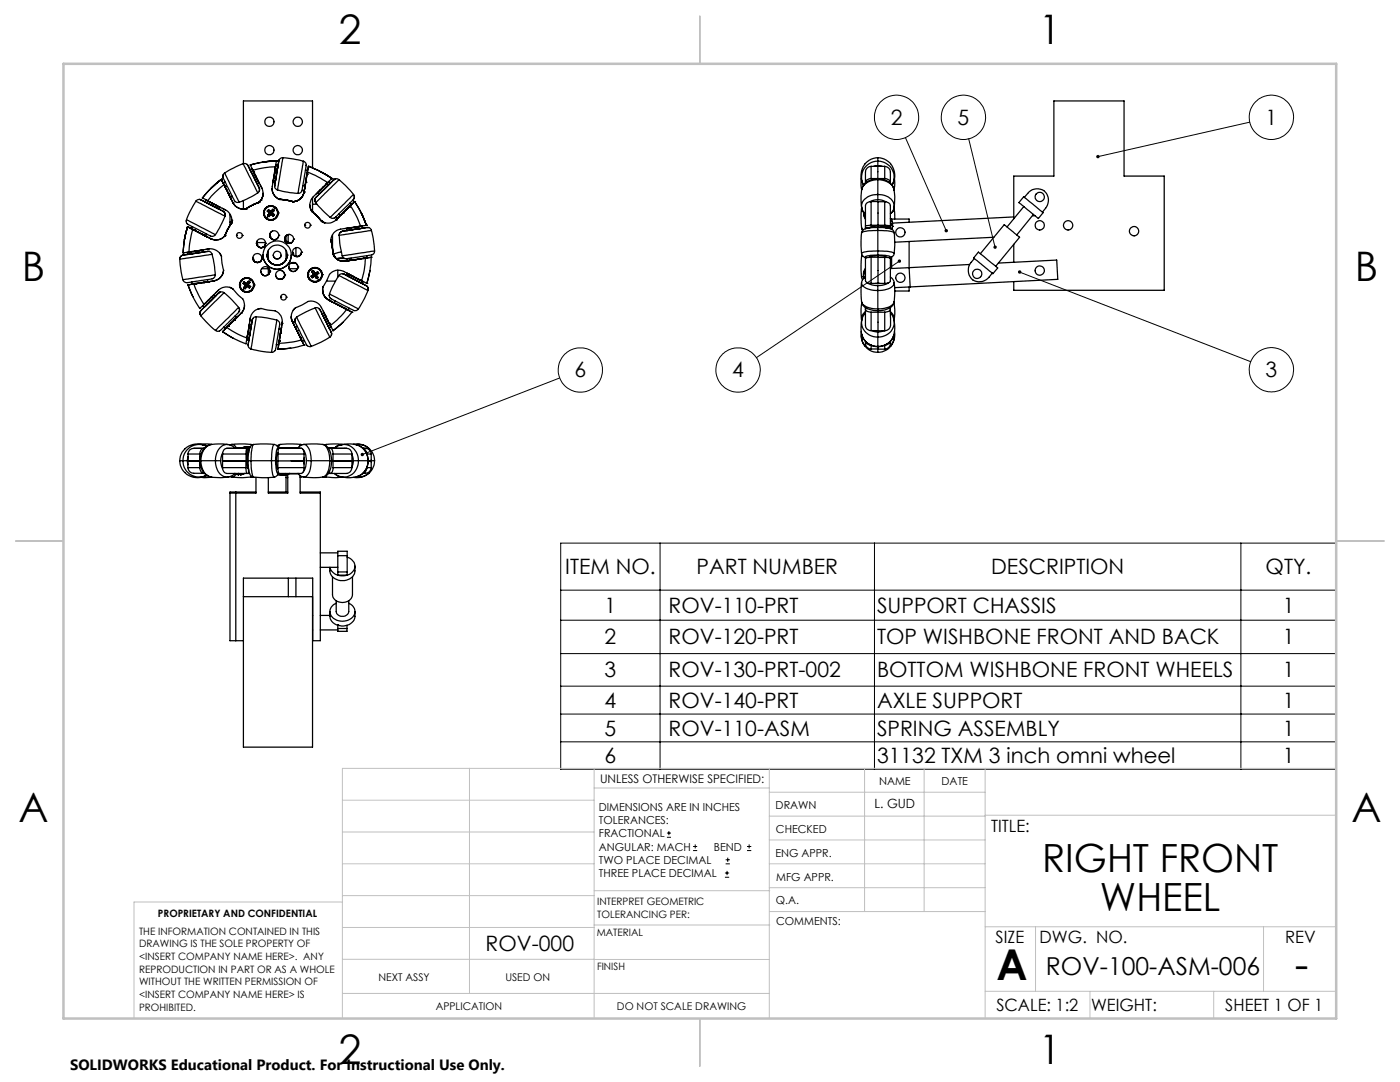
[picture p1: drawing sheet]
<svg xmlns="http://www.w3.org/2000/svg" width="279mm" height="216mm" viewBox="0 0 279 216" stroke-linecap="round" stroke-linejoin="round" font-family="sans-serif">
<g fill="none" stroke="#000" stroke-width=".25">
<path d="M39.8 39.8l.3 .1M39.8 39.8l-.4 .1-.3 .2M39.8 39.8l4.6 2.3a.8 .8 0 0 1 .5 .8M40.4 39.5l1.1 .5M40.4 39.5h.1M41.1 39.9l-.2 .4 2 1 .8 .4 .2-.3M41.1 39.9l2.8 1.5M41.1 39.9l.7 .4M44.2 35.8l-2 1.7M44.2 35.8l-2.1 1.8M44.2 35.8h.1M44.2 35.8l.5 1.1-1.7 1.4-1.5 1.7"/>
<path d="M44.2 35.8a20.1 20.1 0 0 0-3.8 3.7M44.2 35.8l2.3 4.7M44.5 34.9v.6M44.7 36.8l.2 .4M44.8 34.5l2.9 5.9M44.8 34.5a.88 .88 0 0 0 0 1.4l1.9 4.1M44.9 37.2h.1M44.9 36.3l-.3 .2 .2 .4 1.2 2.4 .4-.1M45.2 37.9h.1M45.3 38h.1M45.6 38.7h.1M45.6 38.7l.5 1.1"/>
<path d="M48.5 32.7l-2.3 1-1.4 .8M48.5 32.7l2.9 5.8M48.5 32.7l.5-.1 .3 .2M48.6 32.6v-12.5h13.8v13.4M49.3 32.8l.2 .2M49.3 32.8l2.4 4.7M50 32.9l.5 1.1M50 32.9h.1M50.3 33.7l-.3 .3 1.3 2.7 .4-.2M50.3 33.7l1.4 2.8M50.3 33.7l.3 .7M50.5 34l1.8 3.6"/>
<path d="M50.6 34.4l.4 .7M50.6 34.4h.1M50.7 34.3l-.1 .1M51 35.1l.3 .7M51 35.1h.1M51 35v.1M51.3 35.8l.4 .7M51.3 35.8h.1M51.4 38.5l-1.3 .8-2.4 1.1M51.7 37.5l.1 .6M51.8 37.5v.6M51.8 38.1l-.4 .4"/>
<path d="M51.9 36.9l.4 .7M52.1 40l-.5 .4M52.1 40h.1M52.1 39.9l-.5 .5M52.3 37.6a2.43 2.43 0 0 1-.2 2.4M52.5 38.7l-.2 .8-.7 .9M52.5 38.6l-.4 1.4M54.3 37.6l.1 .8 .4 .7 1 .7M54.6 35.3l-.3 2a2.37 2.37 0 0 0 1.5 2.5M54.6 35.3h.1M54.6 35.3l-.2 1.2M54.7 35.3l-.1 .8"/>
<path d="M54.8 34.5h.1M54.8 34.5l-.1 .8M54.9 33.7h.1M55 33.7l-.2 .8M55 33.7h.1M55 33.3a16.2 16.2 0 0 0-4.5 .7M55 33.3l-.4 2M55.1 32.9l.4 .2-.5 3.1-.4-.1M55.1 32.9l-.5 3.2M55.1 32.9l-.1 .8M55.2 32.1l-2.7 .2M55.2 32.1h.1"/>
<path d="M55.2 32.1a19.5 19.5 0 0 0-5.2 .8M55.2 32.1l-.2 1.2M55.4 37.9l2.5 .6 1.6 .1M55.7 31.9l-.1 .2M55.7 31.9l-.9 5.1a.75 .75 0 0 0 .6 .9M55.8 39.8l1 .1 1.7 .4M55.8 39.8h.1M56.4 31.5l-1 6.4M56.4 31.5l2.1 .2 2 .5M56.4 31.5l-.4 .1-.3 .3M60.3 38a.76 .76 0 0 1-.8 .6M60.5 32.2l-1 6.4"/>
<path d="M60.5 32.2a.95 .95 0 0 1 .5 1.3l-.7 4.4M60.7 38.3a2.35 2.35 0 0 1-2.2 2M60.7 38.3h.1M60.7 38.3a2.38 2.38 0 0 1-1.6 1.8M61 33.9l.3 .1v.1l-.4 3-.5-.1M61 36.4h.1M61 36.4l-.3 1.9M61.1 32.9v.1M61.1 35.5h.1M61.1 35.6h.1M61.2 34.7h.1M61.3 34.7h.1"/>
<path d="M61.3 34.7l-.3 1.7M61.6 33.2l-.3 1.2 1.6 .6 2.5 1.4M61.6 33.2a20 20 0 0 1 4.6 2.4M61.6 33.2h.1M61.6 33.2l-.3 1.5M62.4 39.4v2.9M63 39.4l-.2 .4 .1 .5M63.1 39.4l-.3 .5 .1 .4M63.9 34.2l2.3 1.4M64 37.9l-.6 .6M64 34.3l2.2 1.3M64 37.9l-1.5 1.4a2.32 2.32 0 0 0-.3 2.9"/>
<path d="M64.5 37.3v.1M64.5 37.4l-.5 .5M64.5 37.3h.1M64.6 37.3l-.1 .1M65.1 36.7v.1M65.1 36.8l-.5 .5M65.1 36.8h.1M65.4 36.4l-2.3 2.3M65.7 36.2l.3 .3-2.3 2.3-.3-.3M65.7 36.2l-2.3 2.3M65.7 36.2l-.6 .6M66.2 35.6h.1"/>
<path d="M66.2 35.6l-.8 .8M66.6 35.9l-3.5 3.5M66.9 35.7l-.3 .2M66.9 35.7h.4l.4 .1M67.7 35.8l-4.7 4.6M67.7 35.8l2.9 3M70.4 39.9l.3 .4M70.5 39.9l-3.5 3.4 .1 .1M70.6 38.8l-4.7 4.6M70.6 38.8l.1 .4v.4M70.7 39v.6M70.7 39.6l-.2 .2"/>
<path d="M171.9 35.7l-.1 1.3 .2 .9M172.7 36.4v.1M173.8 33.2a1.34 1.34 0 0 0-1.1 1.8v1.4M173.8 33.2v2.4M173.8 35.6h-.2a.99 .99 0 0 0-.9 .8M173.8 33.2h2.8M173.8 35.6h2.8M175.2 35.8a3 3 0 0 0-3.4 3.4l.1 2.1a2.43 2.43 0 0 1 2.4-2.4l.9-.1M175.2 35.7a3.1 3.1 0 0 0-3.3 2.2M175.2 35.7a3 3 0 0 1 3.2 2.2M175.2 31.5a3.6 3.6 0 0 1 2.8 5.4 3.2 3.2 0 0 0-2.8-4.7M175.2 31.5a3.6 3.6 0 0 0-2.8 5.5"/>
<path d="M175.2 38.8v1.1M175.2 35.8v3M175.2 32.2a3.2 3.2 0 0 0-2.8 4.7M175.2 32.2v.9M175.2 31.5v.7M175.2 33.2v2.5M175.2 39.9h-.8l-.8 .4M175.2 38.8a2.81 2.81 0 0 1 3.2 2.4v.1M175.2 39.9h.8l.8 .4M175.2 35.8a3.1 3.1 0 0 1 3.2 2.1M175.2 35.7v.1M175.2 33.1l-.9 .1"/>
<path d="M175.2 33.1l.9 .1M176.6 35.6h.2a.99 .99 0 0 1 .9 .8M176.6 33.2v2.4M176.6 33.2a1.35 1.35 0 0 1 1.1 1.8v1.4M177.7 36.4v.2M178.4 37.9l.2 1.4-.2 2M178.5 35.7l.1 .9-.2 1.3M204.3 39.3l3.9 3.1-1 1.2-3.9-3.2zM204.4 39.4l.7-.8a2.32 2.32 0 0 1 3.4-.4 2.32 2.32 0 0 1 .2 3.4l-.7 .7M35.9 51.7l.3 2.6 .3 1.5M36.5 50.9a.73 .73 0 0 0-.6 .8M36.5 55.8l.2 .4 .6 .2"/>
<path d="M36.5 50.4h.1M37.1 44l.1 .4 .3 .4M37.4 50.4l3.1-.5 .1 .4-3.1 .5zM37.4 45.2l-.6 2.6M37.4 45.2h.1M37.4 45.2l1.1 .6M37.4 45.3a17.4 17.4 0 0 0-.9 5.1M37.4 45.3l1.1 .5M37.4 45.3h.1M37.4 45.2l1.4 .8M37.4 45.3l1.4 .7M37.5 56.8l1 2.4"/>
<path d="M37.5 56.8h.1M37.5 56.8a17.1 17.1 0 0 0 2.4 4.8l.8-.9M37.6 44.8l4.4 2.3M37.7 50.3l-1.2 .1M38.1 50.2l-.4 .1M38.4 45.2l-.2 .4h.1l2.7 1.4 .2-.3M38.5 45.8l-.6 2.8-.2 1.7M38.5 45.8l.3 .2M38.5 45.8l1.8 .9M38.7 56.7l.9 2.1 1.1 1.9M38.7 56.7l-1.2 .1M38.8 46h.1"/>
<path d="M38.8 46l1.5 .7M38.9 45.9l-.1 .1M38.9 50.1l-.8 .1M38.9 50.1h.1M39.1 40.1l-1.3 2.3-.6 1.5 5.8 2.9M39.1 40.1l5.8 3M39.1 56.6h.1M39.1 56.6l-.4 .1M39.1 56.6l-1.6 .2M39.6 46.3h.1M39.7 50h.1M39.7 50l-1.6 .2"/>
<path d="M39.8 50l-.9 .1M39.8 50h.1M39.9 56.4v.1M40.3 46.7h.1M40.3 46.7l1.1 .6M40.3 46.7l1.8 .9M40.5 49.9l-.7 .1M40.7 56.4h.1M40.7 56.3v.1M40.7 56.4l-2 .3M41.4 55.8l.1 .4-.7 .1-2.5 .4v-.4M41.5 40l.3 .3"/>
<path d="M41.5 50.2h.3M41.6 59.9h.1M41.6 59.9l-.6 .6M41.7 49.7a2.33 2.33 0 0 1 2.5 1.5M41.7 49.7l-.7 .1M41.7 49.7l-2 .3M41.8 50.2l.5 .5M41.8 50.2l-5.2 .7a.78 .78 0 0 0-.7 .8M41.8 40.3l.7 .3M41.8 40.3h.1M41.8 40.3l1.5 .7M41.9 56.2l-2.8 .4"/>
<path d="M41.9 56.2l-1.2 .1M42.1 47.6h.1M42.2 59.3h.1M42.2 59.3l-1.5 1.4M42.2 59.3l-.6 .6M42.3 55.7l-4.9 .7M42.3 50.7l-6.4 1M42.3 50.7l.5 2.1 .2 2M42.5 40.6v.1M42.5 40.6h.1M42.5 40.7l.8 .3M42.7 56.1h.1"/>
<path d="M42.7 56.1l-2 .3M42.8 58.8l-.6 .5M43 54.9a.81 .81 0 0 1-.7 .7M43 54.8l-6.5 1M43 46.8a.82 .82 0 0 1-1 .3M43.3 41l.6 .4M43.3 41h.1M43.3 41l1.7 .9M43.6 57.9l-.5 .5M43.9 50.5l.3 .7M43.9 58.3l-.2 .1M43.9 58.3l.4-.1 .4 .2"/>
<path d="M43.9 58.3l-3.8 3.6-.2 .5 .1 .4M44.2 51.2l.2 1.7a2.21 2.21 0 0 1-1.7 3.2M44.4 41.6l.6 .3M44.6 42.2l.3 .3v.4M44.7 58.4l-4.6 4.6M44.7 58.4l1.5 1.4 1.4 1.5M44.9 47h.1M44.9 47a2.25 2.25 0 0 1-2.8 .6M44.9 43.1l-1.1 2.4-.8 1.3M44.9 42.9v.2M45 41.9a2.23 2.23 0 0 1 1.2 2.1M45.8 57.3l.7 .3"/>
<path d="M45.9 44.3h.3M46 42.9l-.1 2.1M46.2 44.6l-1.3 2.4M46.2 44.6h.1M46.2 44.6l-.8 1.2-.5 1.2M46.2 44v.6M46.2 44h.1M46.5 57.6l1.1 1.3a2.24 2.24 0 0 1 .5 3.6M46.5 57.6a2.19 2.19 0 0 0-2.9 .3l-1.4 1.4M46.5 40.5a2.37 2.37 0 0 0 2.6 1.2M46.5 40.5h.1M46.8 40a.79 .79 0 0 0 .9 .4"/>
<path d="M47.2 47a.58 .58 0 0 1 .6-.6 .58 .58 0 0 1 .6 .6M47.2 47a.58 .58 0 0 0 .6 .6 .58 .58 0 0 0 .6-.6M47.2 47h.1M47.9 56.9h.1M48.2 56v.1M48.2 56a1.39 1.39 0 0 1 1.9-.2 1.39 1.39 0 0 1 .3 1.9M48.2 56a1.39 1.39 0 0 0 .2 2 1.39 1.39 0 0 0 2-.3M48.2 56h.1M48.2 56a1.39 1.39 0 0 1 1.5-.5 1.39 1.39 0 0 1 1 1.4M48.2 56l-.3 .9M48.2 56.1a1.32 1.32 0 0 0 .3 1.8M48.4 47h.1"/>
<path d="M48.5 56.6l.5 .3M48.5 56.6l.6 .3M48.6 40v1.7M48.6 57.4l.2 .1M48.7 56.2l.5 .4M48.7 56.2l-.2 .4M48.7 56.2l.5 .5M48.8 57.5l-.3 .4M48.8 57.5l.1 .1M49 56.9l-.4 .5M49.1 56.9h-.1M49.1 56.9l-.5 .5"/>
<path d="M49.1 56.9l.2 .1M49.1 41.7h.1M49.2 56.6v.1M49.2 56.7l.2 .1M49.2 56.7l-.1 .2M49.3 57v.2M49.3 57l-.4 .6M49.3 57l.5 .5M49.3 57.2l-.4 .4M49.3 57.2l.5 .3M49.4 56.8h.1M49.4 56.8l.6 .4"/>
<path d="M49.4 56.8l-.1 .2M49.5 56.8l.5 .4M49.6 56.1l.1 .1M49.6 56.1l-.4 .5M49.6 56.1l-.4 .6M49.7 56.2l.2 .1M49.9 56.3l-.4 .5M49.9 56.3l-.5 .5M50 57.2l-.2 .3M50.1 55.8l-.4 .4M50.1 55.8a1.34 1.34 0 0 0-1.9 .3M50.1 55.8a1.34 1.34 0 0 1 .2 1.8"/>
<path d="M50.3 57.6a1.34 1.34 0 0 1-1.8 .3M50.3 57.6l.1 .1M50.4 51.5l.1 .3M50.4 51.5a.9 .9 0 0 1 1-.9 .9 .9 0 0 1 .8 .9M50.4 51.5a.9 .9 0 0 0 .9 .9 .9 .9 0 0 0 .9-.9M50.5 51.8h.1M50.7 56.9h.1M51.2 48.5l.1 .3M51.2 48.5a.9 .9 0 0 1 .9-.9 .9 .9 0 0 1 .9 .9M51.2 48.5a.9 .9 0 0 0 .9 .9 .9 .9 0 0 0 .9-.9M51.2 48.4h1.8M51.3 48.8a.87 .87 0 0 0 .7 .6 .87 .87 0 0 0 .8-.4"/>
<path d="M51.3 48.8h.1M51.3 48.8a.88 .88 0 0 0 .8 .6 .88 .88 0 0 0 .8-.5M51.3 48.1v.7M51.6 40.4l-1.6 .7-.9 .6M51.6 40.4h.1M52.2 53.6h1.4M52.2 51.5a.88 .88 0 0 1-.7 .9 .88 .88 0 0 1-1-.6M52.2 51.5h.1M52.7 42.5h.1M53 41.6h.1M53 41.6a1.39 1.39 0 0 1 2-.2 1.39 1.39 0 0 1 .1 2M53 41.6a1.39 1.39 0 0 0 .1 1.9 1.39 1.39 0 0 0 2-.1"/>
<path d="M53 41.6a1.4 1.4 0 0 1 1.5-.4 1.4 1.4 0 0 1 1 1.3M53 41.6l-.3 .9M53 48.5h.1M53 41.6a1.37 1.37 0 0 0 .2 1.9M53.3 50.9l.1 .6M53.3 50.9a2.01 2.01 0 0 0 2 2 2.01 2.01 0 0 0 2-2M53.3 50.9a2.01 2.01 0 0 1 2-2 2.01 2.01 0 0 1 2 2M53.3 42.1l.5 .4M53.3 42.1l.6 .4M53.4 43l.2 .1M53.4 51.5h.1M53.6 43.1l-.4 .4"/>
<path d="M53.6 43.1l.1 .1M53.6 53.5v1.3l.2-.7M53.6 49.9v2M53.6 41.8l.4 .4M53.6 41.8l-.3 .3M53.6 41.8l.4 .5M53.7 53.6a.89 .89 0 0 1-.1 1.1 .89 .89 0 0 1-1.2 .1M53.8 42.5l-.4 .5M53.8 42.5h.1M53.8 47l.1 .2M53.8 54.1h.1M53.9 47.2l.4 .5 .6 .1"/>
<path d="M53.9 47.2h.1M53.9 47.2l.4 .5 .7 .1M53.9 42.5l-.5 .5M53.9 42.5l.2 .2M54 42.2v.1M54 42.3l.2 .2M54 42.3l-.1 .2M54.1 42.8l-.4 .4M54.1 42.8l.4 .3M54.1 42.7l-.4 .5M54.1 42.7v.1M54.1 42.7l.4 .4"/>
<path d="M54.2 42.5h.1M54.2 42.5l.6 .4M54.2 42.5l-.1 .2M54.3 42.5l.5 .4M54.4 46.1l-.4 .2-.2 .4 .1 .5M54.4 41.8l.2 .1M54.4 41.8l-.4 .4M54.4 41.8l-.4 .5M54.5 50.9a.78 .78 0 0 0 .8 .8 .78 .78 0 0 0 .8-.8M54.6 41.9l.1 .1M54.7 42l-.4 .5M54.7 42l-.5 .5"/>
<path d="M54.8 42.9l-.3 .2M54.9 41.5l-.3 .4M54.9 41.5a1.42 1.42 0 0 0-1.9 .1M54.9 41.5a1.37 1.37 0 0 1 .2 1.9M55.1 43.4a1.32 1.32 0 0 1-1.9 .1M55.1 43.4h.1M55.5 42.5h.1M55.6 47h.1M56 53.9a.91 .91 0 0 1 .8 .9 .91 .91 0 0 1-.7 .9M56 59.3a.56 .56 0 0 1 .6-.6 .56 .56 0 0 1 .5 .6M56 59.3a.56 .56 0 0 0 .6 .6 .56 .56 0 0 0 .5-.6M56 59.3h.1"/>
<path d="M56.8 47.7v.2M56.8 54.9l-.2 .6-.8 .2M56.8 54.9h.1M56.8 47.9l.3 .5M56.8 47.9h.1M57.1 47v1.3M57.1 49.9v2M57.1 48.2h.4M57.1 59.3h.1M57.3 50.9a2.01 2.01 0 0 1-1.7 2 2.01 2.01 0 0 1-2.2-1.4M57.3 50.9h.1M57.5 46.8v1.8l-.4-.3-.3-.4"/>
<path d="M57.5 48.4h.7M57.7 53.6h1.7M57.9 46.8a.92 .92 0 0 0-1.1 1.1M58 52.5h1.1M58.1 52.5a.91 .91 0 0 1 1.1 .2 .91 .91 0 0 1 .1 1.1M58.1 50.9h.1M58.4 50.3v.3M58.4 50.3a.9 .9 0 0 1 .9-.9 .9 .9 0 0 1 .9 .9M58.4 50.3a.9 .9 0 0 0 .9 .9 .9 .9 0 0 0 .9-.9M58.4 50.6h.1M58.5 40.3h.1M58.6 47.7h.1"/>
<path d="M59.1 49.4v1.8M59.1 40.1l-.6 .2M59.1 40.1h.1M59.2 40.1l-.7 .2M59.4 53.3v.3M59.4 53.3h.1M60.2 50.3a.91 .91 0 0 1-.8 .9 .91 .91 0 0 1-1-.6M60.2 50.3h.1M60.8 44.9a.56 .56 0 0 1 .6-.5 .56 .56 0 0 1 .5 .5M60.8 44.9a.56 .56 0 0 0 .6 .6 .56 .56 0 0 0 .5-.6M60.8 44.9h.1M61.5 54.8h.1"/>
<path d="M61.8 55.6a1.3 1.3 0 0 0 1.8 .3M61.8 55.6h-.1M61.8 40.9l.4 1.3M61.9 44.9h.1M62.1 53.7l.3 .5M62.1 53.7a1.37 1.37 0 0 1 1.9 .3M62.1 55.1l.2 .3M62.1 53.7a1.34 1.34 0 0 0-.3 1.9M62.2 42.2l2 1.9M62.2 42.2h.1M62.3 54.3l.3 .5M62.3 54.3l.4 .5"/>
<path d="M62.4 40.7h.9M62.4 54.2l-.1 .1M62.6 54l.3 .5M62.6 54l-.2 .2M62.6 54.8l-.5 .3M62.6 54l.3 .7M62.6 54.8h.1M62.7 54.8l-.6 .3M62.7 54.8l.1 .2M62.8 55.1l-.5 .3M62.8 55.1l.3 .5M62.8 55l-.5 .4"/>
<path d="M62.8 55v.1M62.8 55l.3 .6M62.9 40.3l.1 .1M62.9 54.5v.2M62.9 54.7l-.2 .1M62.9 54.7l.1 .2M63 40.4l2.9 3M63 54.9h.1M63 54.9l.5 .5M63 54.9l-.2 .1M63.1 54.9l.4 .5M63.3 55.5l.3 .4"/>
<path d="M63.3 55.5l-.2 .1M63.4 54.2l.2 .3M63.4 54.2l-.5 .3M63.4 54.2l-.5 .5M63.5 55.4l-.2 .1M63.6 54.5l-.5 .4M63.6 54.5l-.6 .4M64 54a1.34 1.34 0 0 1-.4 1.9M64 54h.1M64 54a1.38 1.38 0 0 0-1.9-.3 1.38 1.38 0 0 0-.4 1.9M64 54a1.38 1.38 0 0 1-.4 2 1.38 1.38 0 0 1-1.9-.4M64 54a1.39 1.39 0 0 0-1.6-.5 1.39 1.39 0 0 0-.9 1.3"/>
<path d="M64 54l.2 .8M64.2 44.1l.6 .3M64.2 44.1h.1M64.2 44.1l.6 .3h-.1M64.2 44.1l.5 .3M64.2 54.8h.1M64.3 54.8h.1M64.5 57.2a2.29 2.29 0 0 0 1.1 2.7M64.5 57.2a2.41 2.41 0 0 0 1.1 2.7M64.7 44.4h.1M65.2 56.1h1.8M65.6 59.9h.1"/>
<path d="M65.6 59.9l.7 .4M65.6 59.9l.8 .4M65.6 59.9l1.8 .9M65.7 58.8l.1 .5 .3 .3M65.9 43.4a.83 .83 0 0 0 1 0M66.1 59.6l4.4 2.3M66.4 46.8v2.7M66.4 50.6a2.26 2.26 0 0 0 2.5 1.5M66.4 50.6h.1M66.4 50.6l.4 .7M66.4 50.6l.3 .6M66.7 51.2a2.29 2.29 0 0 0 2.2 .9"/>
<path d="M66.7 51.2h.1M67 43.9h.1M67.1 43.9h.1M67.1 43.9a2.29 2.29 0 0 1-2.4 .5M67.1 43.2v.7M67.4 53.9v1.4M67.4 51.6h1.4M67.4 51.6v.2M67.4 51.6h-.2M67.6 55l-1.2 2.2-.6 1.5 5.7 2.9M67.6 55l5.8 3M67.7 47l.2 2 .4 2"/>
<path d="M68.1 50.3l-1.6 .5M68.3 51a.8 .8 0 0 0 .8 .6M68.3 46.1a.84 .84 0 0 0-.6 .8M68.4 54.6l.2 .1M68.4 46.1a.79 .79 0 0 0-.7 .9M68.4 54.6l-.4 .1-.4 .3M68.4 54.6l4.4 2.3a.81 .81 0 0 1 .7 .9M68.5 42.5h.1M68.5 42.5l-1.4 1.4M68.6 51.5l-1.2 .1M68.9 52.1h.1M69 41.9h.1"/>
<path d="M69.3 54.5v.5M69.3 51.6v.5M69.4 54.5l.9 .6M69.4 51.6l.7 .3M69.6 41.3h.1M69.6 54.8l-.1 .3 2.4 1.3 .4 .2 .2-.4M69.6 54.8l2.9 1.4M69.6 54.8l.7 .3M69.6 41.3l-1.1 1.2M69.7 52l-.8 .1M69.8 52l-.9 .1M69.8 40.5l.3 .3-2.2 2.2-.3-.3"/>
<path d="M69.9 45.4l-1.9 .3a2.28 2.28 0 0 0-1.7 3.2l.1 1.7M69.9 45.4l.1 .1M69.9 45.4l-1.1 .2M70 45.5l-.8 .1M70.3 55.1l.7 .4M70.3 55.1h.1M70.7 45.3v.1M70.7 45.4l-.7 .1M70.7 45.4h.1M70.8 40.2l-.9 .9a17.3 17.3 0 0 1 2.1 4M70.8 40.2a18.4 18.4 0 0 1 2.3 4.7M70.8 40.2h.1"/>
<path d="M70.8 40.2l-1.2 1.1M70.8 45.3v.1M70.8 51.8h.1M70.9 51.8h.1M70.9 51.8l-2 .3M71 55.5h.1M71 55.4v.1M71.1 55.5l.7 .3M71.1 55.5h.1M71.5 45.3l-.7 .1M71.5 45.3h.1M71.5 45.2h.1"/>
<path d="M71.5 45.2v.1M71.7 51.6v.1M71.8 55.8l.7 .4M71.8 55.8h.1M72 45.1l-2.1 .3M72.1 42.5l1 2.4M72.2 56l-3.6-1.8a2.27 2.27 0 0 0-3.3 1.5l-.8 1.5M72.2 56l1 .6M72.3 45.1l.1 .4-3 .5-.2-.4M72.3 45.1l-3.1 .5M72.3 45.1l-.8 .2M72.5 51.6h.1"/>
<path d="M72.5 51.5v.1M72.9 51.5a16.2 16.2 0 0 1-.7 4.5M72.9 51.5l-.4 .1M73.1 44.9l-1.1 .2M73.1 44.9h.1M73.1 57l.3 .4 .1 .4M73.2 51l.1 .4-3.1 .5-.1-.4M73.2 56.6h.1M73.3 45.4l-4.9 .7M73.3 45.4h.3M73.4 58l-.6 1.4-1.3 2.2M73.5 57.8l-.1 .2"/>
<path d="M73.6 45.4l.5 .6M73.8 54l-.6 2.6M74.1 50.9l-4.9 .7M74.1 51.3l-1.2 .2M74.1 51.3a17.9 17.9 0 0 1-.9 5.3M74.1 51.3h.1M74.1 51.3l-3.2 .5M74.1 46l-6.4 1M74.1 46l.4 1.5 .2 2.6-6.4 .9M74.8 50.1a.84 .84 0 0 1-.6 .8M171.9 46.5l-.1 1.7 .1 2.4 1.2-.4 2.1-.1M171.9 50.6a1.07 1.07 0 0 0 1 .8"/>
<path d="M171.9 41.6l-.1 1.1 .1 2.7M171.9 45.4l.3 .6M171.9 51.2l-.1 1.7 .1 2.5M171.9 55.4l.3 .4M171.9 56.4l-.1 1.2 .1 2.6M171.9 55.4l.5-.3v.4M171.9 41.6l.2 .6 .3 .2M171.9 45.4l.3 .5M171.9 56.4a1.65 1.65 0 0 0 1.6 1.3l1.7 .3M172 41.3l.1 .6 .6 .8M172 41.4l-.1 .2M172 50.9l-.1 .3"/>
<path d="M172.2 51.1l-.3 .1M172.3 55.2l.1 .3M172.3 54.9l.2 .6M172.3 54.5l.2-.3-.2 .7M172.3 54.8h.1M172.3 54.5h.1M172.4 42.8l.3 .9M172.4 42.5l.1 .6-.1-.3M172.4 42.3v.2M172.4 42.5v.3M172.4 42.5h.1M172.4 54.5l-.1 .3"/>
<path d="M172.4 42.8h.1M172.7 53.5l-.4 1M172.7 55.2l-.6 .6-.2 .6M172.7 51.5v4.5a1.07 1.07 0 0 0 1.1 .6M172.7 51.4v.1M172.7 45.1v.5M173 56.4l1.1 .5 1.1 .1M173.8 40.2h1.4v4.9M173.8 51.3l-1.1 .2M173.8 51.3v5.3M173.8 40.2v4.7M173.8 40.2l-.2 .1a.97 .97 0 0 0-.9 1.2v3.6"/>
<path d="M173.8 44.9l-1.1 .2M173.8 56.6h2.8M173.8 51.3l2.8 .1M173.8 44.9h2.8M174.7 56.6h.5M175.2 45.4h1.3a1.67 1.67 0 0 1 1.9 1.1 10.8 10.8 0 0 1-.1 4.5l-.8 .4M175.2 45.4h-1.3a1.67 1.67 0 0 0-2 1.1M175.2 46v4.1M175.2 50.1v.8M175.2 51h-.3a1.15 1.15 0 0 0-1.3 .4M175.2 51l1.3 .1 .3 .3M175.2 45.1l1.3 .1 .3 .3 .9-.1"/>
<path d="M175.2 45.1h-.3a1.15 1.15 0 0 0-1.3 .4l-.9-.1M175.2 57v1M175.2 58v3.6M175.2 46h1.3a3 3 0 0 1 2 .5M175.2 50.1h1.3a3 3 0 0 1 2 .5M175.2 46l-2.1 .1-1.2 .4M175.2 50.9l2.2 .2 .3 .1-.3 .2M175.2 50.9l-2.2 .2-.3 .2 .2 .1M175.2 45.4v.6M175.2 45.1v.3M175.2 51v.3M175.2 56.6h.1"/>
<path d="M175.2 51.3v5.3M175.2 40.3h1.4M175.6 56.6h-.4M176.2 45.2h1.5M176.6 51.4v5.2M176.6 51.4l1.1 .1M176.6 40.3h.2a1.03 1.03 0 0 1 .9 1.3v3.5M176.6 44.9l1.1 .2M176.6 40.3v4.6M177.3 56.4l-1 .5-1.1 .1M177.7 43.6l.3 .5M177.7 55.3l.5 .4a8.3 8.3 0 0 1 .2 4.6 2.7 2.7 0 0 1-3 1.7h-.2"/>
<path d="M177.7 51.5v4.5a.95 .95 0 0 1-1.1 .6M177.7 45.1v.5M177.7 51.4v.1M177.9 44v-.3h3.5v.6M177.9 51.3v2.3M178 44.1h.1M178 44.1l.1 .6M178 45.7v.1M178 44.7h.1M178.1 44.7l-.1-.1v.3a.56 .56 0 0 1 0 .8M178.1 45.2l-.1 .6M178.1 44.8l-.1 .1"/>
<path d="M178.1 45.2h.1M178.1 44.7v.1M178.1 44.8h-.1M178.4 41.3l-.1 .5-.6 .9M178.4 41.6l.1 2.1M178.4 41.6v.3l-.5 .6M178.4 41.4v.2M178.5 56.4a1.94 1.94 0 0 1-2 1.5l-1.3 .1M181.4 48.2v5.2M181.4 57.3v.8h-2.8M181.4 53.4l.2 3.9M181.4 53.4l-3.7 .2"/>
<path d="M181.6 57.3l-3.1 .1M193.5 52.8l-12.1 .6M194.5 51.6l-.2-.1 1-1.2 3.7 3.1 .1 .1-.9 1.1-.2-.1M194.5 51.6l3.5 2.9M194.5 51.6a2.79 2.79 0 0 0-.6 4 2.48 2.48 0 0 0 3.5-.3l.6-.8M195.7 50.6l4.7-5.8 .2 .2 2.9 2.3-4.8 5.8M198.3 47.3l-19.8 1M199.2 52.5l11.7-.6 .2 3.8-29.5 1.6M202.3 43.6v-8.5h8v-15h14v15h8v22.8h-30v-1.7M202.3 43.3l-24.2 1.2M202.3 48.8v3.5M204.3 41.2l-3.3 4.1"/>
<path d="M206.1 43h.5M206.2 42.8l-3.3 4.1M40 62.8l.1 .2M40.1 63l2.9 2.9M40.1 62l-.2 .4 .1 .4M41 60.5h.1M41.4 60.1l1.4-1.3 .2 .3-2.2 2.2-.3-.3zM43 65.9a.78 .78 0 0 0 1 0M44.4 66.2l2.2 1.3M44.4 66.2h.1M44.4 66.2a19.3 19.3 0 0 0 4.7 2.4l.2-1.1M45.3 65.3a16.4 16.4 0 0 0 4 2.2"/>
<path d="M45.3 65.3l-.9 .9M45.5 65v.1M45.5 65.1h.1M45.5 65.1l-.3 .2M45.5 65.1l-1.1 1.1M46.1 64.5h.1M46.1 64.4v.1M46.7 63.9h.1M46.7 63.9l-1.4 1.4M46.7 63.9l-1.2 1.2M46.9 63l.3 .3-2.2 2.2h-.1l-.2-.2M47.6 62.4l-3.6 3.5"/>
<path d="M47.6 63l-.9 .9M47.6 61.3l-4.6 4.6M47.6 61.3l.2 .4-.1 .5M47.7 61.5v.7M47.7 62.2l-.1 .2M48.1 62.5h.1M48.1 62.5l-1.4 1.4M48.8 60.9l-.2 1-.5 .6M49.4 67h.1M49.4 67l-.1 .5M49.4 67l-.1 .8M49.5 66.2h.1"/>
<path d="M49.5 66.3h.1M49.5 66.3l-.1 .7M49.5 66.2v.1M49.6 65.4h.1M49.6 65.4l-.2 1.6M49.7 65.4l-.2 .8M49.7 65.4h.1M49.8 64.7h.4v.3l-.5 2.8v.1l-.4-.1M49.8 64.7l-.5 3.1M49.8 64.7l-.1 .7M50 63.5l-.2 .7M50 63.5l-.4 1.9"/>
<path d="M50.1 69.6l2 .5 2.1 .2M50.4 63.6l-.1 .2M50.4 63.6l-.9 5.2a.75 .75 0 0 0 .6 .8M51.2 63.2l-1.1 6.4M51.2 63.2l2 .2 2 .5M51.2 63.2l-.5 .1-.3 .3M52.1 61.6l-.7 .1M52.1 61.6l1.1 .2a3.8 3.8 0 0 1 2.6 .9l.5 1v.8M52.1 61.6a2.33 2.33 0 0 0-2.1 1.9M55 69.7l-.3 .4-.5 .2M55.2 63.9l-1 6.4M55.2 63.9a1.09 1.09 0 0 1 .5 1.6l-.7 4.1"/>
<path d="M55.5 69.7h.1M55.7 65.7h.4l-.3 1.9-.2 1.2h-.5M55.7 68.5l-.2 1.1M55.7 68.1h.1M55.7 68.1v.4M55.8 64.6v.1M55.8 67.2l.1 .1M55.8 67.3h.1M56 66.5h.1M56 66.5l-.5 3.1M56 66.5l-.3 1.6M56.2 65.3l-.2 1.2"/>
<path d="M56.3 64.5h.1M56.3 64.5l-.3 2M56.3 64.2v.3M58 69.5l-2.5 .2M58.4 64.2l-.3-1.1 .3 1.1M58.4 64.2h.1M58.4 64.2l.9 1.8M58.4 64.2l.3 .7M58.9 63.7v.5M59 61.4l-.5 .5M59 61.4l1-.4a3.8 3.8 0 0 1 2.7-.9l.7 .4 .5 .5 2 3.9M59 61.4a2.24 2.24 0 0 0-.6 2.8"/>
<path d="M59.2 63.3l2.9 5.8M59.2 63.3a1.11 1.11 0 0 0 0 1.6l1.9 3.9M59.3 66h.1M59.3 66l.7 1.5M59.3 65.1l-.4 .2 1.5 2.8 .3-.2M59.6 66.7h.1M59.7 66.7h-.1M60 67.5h.1M60 67.5l.7 1.4M60 67.5l.2 .3M60.2 67.8l-1.7 .4-2.8 .3M60.2 67.8l.5 1.1"/>
<path d="M60.7 68.9a16.3 16.3 0 0 1-5.2 .7M60.7 68.9h.1M61.2 68.8a.79 .79 0 0 0 .9 .3M62.9 61.5l-1.9 .8-1.8 1M62.9 61.5l2.9 5.8M62.9 61.5l.4-.1 .4 .2M63.7 61.6l.2 .2M63.7 61.6l2.4 4.7v.6M64.5 62.1l.5 1M64.6 62.4l-.3 .3 1.2 2.4 .2 .3 .4-.1M64.6 62.4l1.5 2.9M64.6 62.4l.4 .7"/>
<path d="M65 63.1l.4 .7M65 63.1h.1M65.4 63.9l.3 .7M65.7 64.6l.4 .7M65.8 64.6h.1M65.8 64.6h-.1M65.8 67.3l-1.8 1-1.9 .8M65.9 64.9l.6 1.1M66.1 66.3v.6M66.1 66.9l-.3 .4M66.9 60l-.2 .4 2.4 1.3 .4 .2 .2-.4M67.4 60.8h.1"/>
<path d="M67.4 60.8l1.4 .8M67.4 60.7v.1M68.1 61.1v.1M68.2 61.1l-.1 .1M68.4 64.3l-1.9 1.7M68.8 61.6h.1M68.8 61.6l.4 .1M68.8 61.6l1.4 .7M68.9 61.5l-.1 .1M69.2 61.7l-1.9 2.2-1.4 1M69.2 61.7l1 .6M70.2 62.3a18.6 18.6 0 0 1-3.7 3.7"/>
<path d="M70.2 62.3h.1M71.5 61.6a.78 .78 0 0 1-.9 .3M171.9 66.1a4 4 0 0 0 .8 3M171.9 60.2a2.04 2.04 0 0 0 2 1.6l1.3 .2M171.9 60.2a2.48 2.48 0 0 0 2.4 1.4h.9M172 60.4l-.2 1.3 .1 2.2 .2-1 .6-.7M172 66.7a3.2 3.2 0 0 0 3.2 3.6M172 63.7l-.2 2.1 .2 1.1M172 63.7a3 3 0 0 0 3.2 3.6M172 66.9a3.2 3.2 0 0 0 3.2 2.3M172 66.9a3.1 3.1 0 0 0 3.2 2.2M172.7 62.4l-.4 .7-.3 .6"/>
<path d="M172.7 61.7a1.01 1.01 0 0 0 1.1 .6M172.7 61.7v2.5a1.27 1.27 0 0 0 1.1 1.8M172.7 68.2a1.28 1.28 0 0 0 1.1 1.4M172.7 61.3v.4M172.7 61.6h.3M172.8 68.2a1.01 1.01 0 0 0 1 .7v.7M173.8 62.3v3.7M173.8 62.3h2.8M173.8 69.6l2.8 .1M173.8 66h1.4M174 66l1.2 .3M175.2 69.6v.7"/>
<path d="M175.2 66.3v1M175.2 67.3v1.8M175.2 69.1v.1M175.2 61.6v.4M175.2 62v4h1.4M175.2 69.2v.5M176.4 66l-1.2 .3M176.6 62.3v3.7M176.6 68.9v.8M177.6 68.2a.97 .97 0 0 1-1 .7M177.7 62.5l.5 .6 .2 .6M177.7 61.7a1.01 1.01 0 0 1-1.1 .6"/>
<path d="M177.7 61.7v2.5a1.34 1.34 0 0 1-1.1 1.8M177.7 62.2a1.76 1.76 0 0 1 .7 1.8M177.7 61.3v.4M177.7 68.1v.1a1.31 1.31 0 0 1-1.1 1.5M178.4 66.9a3.2 3.2 0 0 1-3.2 2.3M178.4 63.7a4.6 4.6 0 0 1-1.1 4.8l-.8 .4-1.3 .2M178.4 63.7a3 3 0 0 1-3.2 3.6M178.4 60.4l.2 1.4-.2 2.1M178.4 66.7a3.2 3.2 0 0 1-3.2 3.6M178.5 60.2a2.48 2.48 0 0 1-2.4 1.4h-.9M178.5 66.1a3.6 3.6 0 0 1-.8 3M35.9 91.9a3.5 3.5 0 0 1 5.3-2.8 3.2 3.2 0 0 0-4.7 2.8"/>
<path d="M35.9 91.9a3.5 3.5 0 0 0 5.3 2.9 3.2 3.2 0 0 1-4.7-2.9M35.9 91.9h.6M36.5 91.9h.9M37.4 91.9l.1 .8M37.5 92h2.4M37.5 93.3a1.36 1.36 0 0 0 1.8 1.1l1.4 .1M37.5 93.3h2.4M37.5 92h.1M37.5 90.6h2.4M37.5 91.1l-.1 .8M37.5 90.6v2.7M38.7 89.5h2a.99 .99 0 0 0-.8 1.1"/>
<path d="M38.7 89.5a1.09 1.09 0 0 0-1.2 1.1M38.7 89.5h2.1M39.9 93.3v.2a.97 .97 0 0 0 .8 1M39.9 90.6v2.7M39.9 91.9a3.1 3.1 0 0 0 2.2 3.3M39.9 91.9h.2M40.1 88.7h2.2M40.1 91.9a2.95 2.95 0 0 0 3.2 3.4l2.2-.1M40.1 91.9h2.9M40.5 88.7l.8 .3M40.7 94.5h.1M41.3 94.9l-.8 .3"/>
<path d="M42.2 88.7l2.2-.1 1.1 .1M42.2 88.7a3.2 3.2 0 0 0-2.3 3.2M42.2 88.7a3 3 0 0 0-2.1 3.2M42.3 95.2h-2.2M43 91.9h1M43 91.9a2.81 2.81 0 0 0 2.5 3.3M44 91.9l.4 1.6M44.4 92h.1M44.4 93.3v.2a1.07 1.07 0 0 0 1.3 1h3.6M44.4 93.3h4.7M44.4 90.6h4.7M44.4 90.4l-.4 1.5"/>
<path d="M44.4 90.6v2.7M45.3 89.5h4M45.3 89.5a.99 .99 0 0 0-.9 1.1M45.3 89.5h2.8M45.5 88.7l.8 .3 .6 .5M45.5 88.7a2.63 2.63 0 0 0-2.5 2.8v.4M45.9 95.1l.3 .1M46.2 88.7l-.3 .1M46.2 88.7l1.7-.1 2.2 .1M46.2 95.2l2.2 .1 1.7-.1M46.2 88.7l.6 .2 .4 .6M46.8 94.5l.8 .2"/>
<path d="M46.9 94.4l-.5 .5-.9 .3M46.9 89.5h1.2M46.9 89.5h1.5M47.1 98.2v29.6M47.1 94.6l-.5 .5-.4 .1M47.2 89.5h.9M47.6 94.7h.1M47.6 94.6v.1M47.6 94.4l.1 .2M47.7 94.6h.1a.47 .47 0 0 0 .8 0M47.7 94.6h-.2l.1 .1M47.7 94.6l-.1 .1"/>
<path d="M48 94.7h.1M48.1 89.5h.7h-.4M48.1 89.5h-.3h2h-.5M48.4 89.5h.1M48.6 94.6l-.6 .1M48.8 89.3l.4-.1 .6 .1M48.8 89.3l-.2 .2M48.9 94.4l-.3 .2M48.9 89.2l-.8 .3M48.9 89.2h.1M49 89.2l-.4 .1h.2M49 89.2v.1"/>
<path d="M49.1 93.3l.2 1.2M49.1 90.6v2.7M49.2 89.2h-.2M49.2 89.2h.1M49.3 89.5l-.2 1.1M49.3 94.5h.5M49.4 89.5v1.3M49.5 91.9l.1 1a2.09 2.09 0 0 0 1 2.3M49.5 91.9l-5.1 .1M49.5 91.9h.6M49.6 89.2l.3 .1-.4-.1M49.6 90.3a3.5 3.5 0 0 0-.2 2.8v.3l.2 .1"/>
<path d="M49.6 93.6v.9M49.6 89.5v.8M50.1 88.7l.3 .1M50.1 88.7l.2 .1M50.1 91.9h4.1M50.1 91.9l.1 1.7a2.16 2.16 0 0 0 .4 1.6M50.3 95.1l-.2 .1M50.6 88.7l1.4-.1 2.7 .1M50.6 95.2l1.7 .1 2.4-.1M50.6 88.7a1.36 1.36 0 0 0-1 1.4l-.1 1.8M50.6 88.7a5.5 5.5 0 0 0-.5 3.2M51.1 98.2h-5.2v29.6h2.7"/>
<path d="M51.1 95.2v3.2h-5.2M53.6 98.2h3.8M54.2 91.9h.8M54.2 91.9v1.3a2.89 2.89 0 0 0 .5 2M54.7 88.7a1.07 1.07 0 0 1 .9 .9M54.7 88.7a3.2 3.2 0 0 0-.5 2.4v.8M55 91.9v.8a2.58 2.58 0 0 0 .4 1.7l.2-.1M55.1 91.9l.1 .4a1.32 1.32 0 0 0 .3 1.2M55.1 91.9l5.6 .1M55.5 93.3h5.2M55.5 93.3l.2 1.2M55.5 94.7h.3z"/>
<path d="M55.5 94.6l.4 .1M55.5 90.3a1.31 1.31 0 0 0-.3 1.4l-.1 .2M55.5 90.6h5.2M55.5 90.6v2.7M55.5 89.5h.8h-.7M55.6 94.5h.1M55.6 89.5h2.5M55.6 89.5h.1M55.6 89.5h1.2M55.6 89.6l-.1-.1a1.18 1.18 0 0 0-.4 1.3l-.1 1.1M55.6 94.3a1.19 1.19 0 0 1-.9 .9M55.6 94.6v.1"/>
<path d="M55.8 94.7h.1a.72 .72 0 0 0 .9 0M55.8 94.7l.5 .1M55.8 89.5h3.7h-.5M55.9 88.7l1.4-.1 2.7 .1M55.9 88.7l-.6 .3M55.9 88.7l-.3 .8M56 89.5h1.1M56.6 94.7l.1 .1M56.7 94.7v.1M56.8 94.7h.2l-.2 .1M56.8 89.5h1.8M56.8 94.7v.1"/>
<path d="M56.8 94.8h-.1M56.9 94.5l-.1 .2M57.1 94.8v3.4M57.1 95.3h.3M57.4 94.7v3.7h-3.8v-3.1M57.6 89.5h1.8zM57.7 94.5h1.8M57.8 94.4l-1 .4M58.1 92h2.6M58.4 89.5h-.3h.5M58.4 89.5h1M58.4 89.5h1.8"/>
<path d="M58.6 89.5h.4M58.6 89.5h.1M59 89.5h.1M59.5 94.4l.3 .5 .8 .3M59.9 95.1l.1 .1M59.9 98.2h4v29.6h-1.5v-12.4h-13.8v33.7h13.8v-30h-13.8M59.9 94.9v3.5h4M60 88.7l.3 .1M60 88.7l-.3 .4M60 95.2h-.1M60.2 89.5h-4.5l-.2 1.1M60.2 89.5a1 1 0 0 1 .5 1.1"/>
<path d="M60.3 95.1l-.3 .1M60.5 89.7a3.3 3.3 0 0 1 .6 2.2M60.6 88.7l-.7 .2-.5 .6M60.6 88.7l1.6-.1 2.2 .1M60.6 95.2l2.2 .1 1.6-.1M60.6 88.7a2.21 2.21 0 0 1 1.5 2.4v.8M60.7 93.3v.2a.96 .96 0 0 1-.6 1h-4.4M60.7 91.4v.5M60.7 91.9h.1M60.7 90.6v2.7M60.7 91.9v.7M61.1 91.9h1"/>
<path d="M61.1 91.9l-.1 1.2-.5 1.1M62.1 91.9h3.7M62.1 91.9a3.6 3.6 0 0 1-1.1 3.2l-.4 .1M64.4 88.7a2.24 2.24 0 0 1 1.7 2.2l.1 1M64.4 88.7a2.39 2.39 0 0 1 1.4 2.4v.8M65.1 95.2l-.3-.1 2.2 .2 1.4-.1M65.1 88.7l1.4-.1 1.9 .1-.9 .2-.8 .6M65.1 88.7l-.3 .1M65.5 89.5h1.2M65.5 94.5h.4M65.5 89.5h3.7M65.6 89.5h.2"/>
<path d="M65.8 89.5h.9M65.8 89.5h.1M65.8 94.1v.4M65.8 91.9a3.5 3.5 0 0 1-1.3 3.3h-.1M65.8 91.9h.4M66 89.5h.7zM66.2 91.9a3.2 3.2 0 0 1-1.6 3.3h-.2M66.2 92h4M66.5 93.3h3.7M66.5 93.3v.2a.96 .96 0 0 1-.6 1M66.5 90.6h3.7M66.5 90.6v2.7"/>
<path d="M68.1 88.8l-.7 .2-.7 .5M68.1 95.1l-1.3-.6 .7 .5 .8 .2M68.1 88.8l1.2-.2 1.8 .2M68.1 88.8a3 3 0 0 1 3.4 3.1M69.2 89.5h-3.3a.95 .95 0 0 1 .6 1.1M69.2 89.5a1.09 1.09 0 0 1 1 1.1M70.2 93.3a1.3 1.3 0 0 1-1.8 1.2h-2.5M70.2 90.7l.3 1.2M70.2 90.6v2.7M70.5 88.7a3.6 3.6 0 0 1 3.3 .9M70.5 91.9h1M70.5 91.9l-.3 1.3"/>
<path d="M71.1 88.8a3.2 3.2 0 0 1 2.4 3.1M71.1 88.7a3.2 3.2 0 0 1 3.7 3.2M71.1 88.8a3.2 3.2 0 0 1 2.3 3.1M71.2 95.1a6.4 6.4 0 0 1-3.1 0M71.5 91.9h1.9M71.5 91.9a3 3 0 0 1-3.4 3.2M72.5 89.5h.4zM72.5 89.5h.1a1.16 1.16 0 0 1 .6 1.1h.9M72.9 89.5a1.14 1.14 0 0 1 1.2 1.1M73.4 91.9a3.2 3.2 0 0 1-2.2 3.2M73.4 91.9h.1M73.5 91.9a3.2 3.2 0 0 1-2.3 3.2"/>
<path d="M73.5 92h.3M73.8 94.3a3.6 3.6 0 0 1-3.2 .9M74.1 93.3h-.9a1.16 1.16 0 0 1-.7 1.1M74.1 93.3a1.46 1.46 0 0 1-1.7 1.1M74.1 90.6v2.7M74.8 91.9l-1.3 .1M74.8 91.9a3.2 3.2 0 0 1-3.7 3.3M57.5 115.4v3.7M59.1 115.4v3.7M63.9 110.3h3.5M63.9 113.2h3.5M65.9 113.2l.3 .8 .5 .5 .7 .3"/>
<path d="M66.4 115.1v3.6a2.11 2.11 0 0 0 1.6 1.5 2.11 2.11 0 0 0 2.1-.7l.2-.8v-3.6M67.1 119.9v2.1a1.3 1.3 0 0 0 1.3 1 1.3 1.3 0 0 0 1.2-1v-2.1M67.4 110.9v3.2M67.4 110.9v-.9h1.9v.9M67.4 114.8l.7 .1 1.2-.1M67.4 114.1v.7M67.4 114.1h1.9M67.4 110.9h1.9M67.4 114.8h1.9M69.3 110.9v3.2M69.3 111.2a1.8 1.8 0 0 1 1.5 1.8 1.8 1.8 0 0 1-1.5 1.8M69.3 114.1v.7"/>
<path d="M70.8 113a2.49 2.49 0 0 1-.9 2.5 2.49 2.49 0 0 1-2.7 .1 2.08 2.08 0 0 1-1.4-2.4M62.4 122.8h.1M62.4 125.7h.1M63.9 122.8h1.9M63.9 125.7h3.5M65.8 122a2.23 2.23 0 0 0 1.6 2.8M67.1 120.4l-.5 .2-.5 .5-.3 .9M67.4 124.8h.1M67.4 125.4v.6h1.9v-.6M67.4 124.8v.6M67.4 125.4h1.9M69.3 124.8v.6"/>
<path d="M69.6 120.4a1.79 1.79 0 0 1 1.2 1.9 1.79 1.79 0 0 1-1.7 1.6 2.51 2.51 0 0 1-3.3-1.9M70.8 122a2.17 2.17 0 0 1-1.1 2.6l-1.1 .3-1.2-.1"/>
<circle cx="53.8" cy="24.3" r=".93"/>
<circle cx="53.8" cy="30" r=".92"/>
<circle cx="59.4" cy="24.3" r=".94"/>
<circle cx="59.4" cy="30" r=".93"/>
<circle cx="207.5" cy="39.3" r=".92"/>
<circle cx="49.2" cy="56.9" r="1.45"/>
<circle cx="52.9" cy="54.1" r=".89"/>
<circle cx="54" cy="42.5" r="1.45"/>
<circle cx="54.7" cy="46.9" r=".91"/>
<circle cx="55.3" cy="50.9" r=".77"/>
<circle cx="55.3" cy="50.9" r="2.83"/>
<circle cx="55.9" cy="54.9" r=".89"/>
<circle cx="57.7" cy="47.7" r=".91"/>
<circle cx="58.5" cy="53.3" r=".9"/>
<circle cx="62.9" cy="54.8" r="1.45"/>
<circle cx="179.7" cy="55.4" r=".92"/>
<circle cx="179.7" cy="46.4" r=".93"/>
<circle cx="195" cy="54.6" r=".91"/>
<circle cx="207.5" cy="54" r=".92"/>
<circle cx="207.5" cy="45" r=".94"/>
<circle cx="213.2" cy="45" r=".93"/>
<circle cx="226.3" cy="46.1" r=".93"/>
</g>
<g fill="none" stroke="#000" stroke-width=".2">
<path d="M180.7 27.4l8.1 18.6M193.3 27.7l5.3 21.6M249.4 24.4l-30.3 6.9M179.5 52.1l-28.5 19.3M203.5 54.3l46.1 17.9M111.7 75.4l-39.4 15.3M111.9 108.4h154.7v45.1h-154.7zM111.9 117.8h154.7M131.7 108.4v45.1M174.5 108.4v45.1M247.6 108.4v45.1M111.9 123.8h154.7"/>
<path d="M111.9 130.4h154.7M111.9 136.9h154.7M111.9 142.5h154.7M111.9 148h154.7M133.1 167.1h.8M133.1 166.2h.8M133.5 165.8v.9M138.3 169.7h.8M138.3 168.9h.8M138.7 168.5v.8M144.7 175h.8M144.7 174.2h.8"/>
<path d="M144.8 172.4h.9M144.8 171.6h.9M145.1 173.8v.8M145.2 171.1v.9M149.1 169.7h.8M149.1 168.9h.8M149.5 168.5v.8"/>
<circle cx="178.9" cy="23.4" r="4.4"/>
<circle cx="192.3" cy="23.4" r="4.4"/>
<circle cx="253.7" cy="23.4" r="4.4"/>
<circle cx="115.8" cy="73.8" r="4.4"/>
<circle cx="147.3" cy="73.8" r="4.4"/>
<circle cx="253.7" cy="73.8" r="4.4"/>
</g>
<g fill="none" stroke="#c0c0c0" stroke-width=".2">
<path d="M68.3 159.7h50.3M93.7 153.3v44.9M118.6 153.3v49.9M118.6 157.2h34.9M153.5 153.3v49.9M153.5 158.1h43.1M172.5 153.3v28.6M184.4 153.3v28.6M196.6 153.3v49.9M266.7 153.3h-198.4v49.9M68.3 178.7h50.3M68.3 172.4h50.3"/>
<path d="M68.3 166h50.3M68.3 180h-41.6v23.2M118.6 177.7h35M153.5 167.6h43.1M153.5 162.8h43.1M153.5 172.4h43.1M153.5 177.1h43.1M196.6 162.7h70.1M68.3 198.2h85.2M68.3 191.4l85.2 .1M68.3 185.1h50.3M118.6 184.6h35"/>
<path d="M153.6 181.9h43M196.6 197.8h70.1M196.6 184.9h70.1M206.7 184.9v12.9M217.5 197.8v5.4M242.2 197.8v5.4M252.2 184.9v12.9"/>
</g>
<path d="M139.7 3.2v9.5M3.1 107.9h9.6M266.7 107.9h9.5M139.7 203.2v9.6" fill="none" stroke="#c0c0c0" stroke-width=".25"/>
<path d="M12.7 12.7h254v190.5h-254z" fill="none" stroke="#c0c0c0" stroke-width=".5"/>
<path d="M198.4 49a.33 .33 0 0 0-.1 .5 .33 .33 0 0 0 .4 .1l-.1-.3 .2 .3a.33 .33 0 0 0 .1-.5 .33 .33 0 0 0-.5-.1zM188.6 45.8v.1a.35 .35 0 0 0 0 .4 .35 .35 0 0 0 .4 .1l-.2-.4 .3 .3a.34 .34 0 0 0 0-.5 .34 .34 0 0 0-.5 0zM203.3 54l-.1 .2 .3 .1-.3-.1a.34 .34 0 0 0 .3 .4 .34 .34 0 0 0 .3-.4 .34 .34 0 0 0-.5-.2zM218.9 31l-.1 .3h.3h-.3a.34 .34 0 0 0 .5 .2 .34 .34 0 0 0 .1-.5 .34 .34 0 0 0-.5 0zM179.2 51.9a.35 .35 0 0 0 0 .4 .35 .35 0 0 0 .5 .1 .35 .35 0 0 0 .1-.5l-.3 .2 .3-.2-.3-.1zM72 90.5v.3l.3-.1-.3 .1a.34 .34 0 0 0 .5 .2 .34 .34 0 0 0 .1-.6 .34 .34 0 0 0-.6 .1z" fill="#000"/>
<g font-size="8.5">
<text x="198.9" y="195.5">A</text>
<text x="258.4" y="195.4">-</text>
</g>
<g font-size="8.1">
<text x="67.6" y="8.9">2</text>
<text x="207.3" y="8.9">1</text>
<text x="4.4" y="56.1">B</text>
<text x="270.4" y="56.1">B</text>
<text x="3.7" y="164.1">A</text>
<text x="269.7" y="164.1">A</text>
<text x="67.6" y="212.4">2</text>
<text x="207.3" y="212.4">1</text>
</g>
<g font-size="7.8">
<text x="208" y="174">RIGHT FRONT</text>
<text x="219.5" y="181.8">WHEEL</text>
</g>
<text font-size="4.9" x="208.7" y="194.5">ROV-100-ASM-006</text>
<g font-size="4.2">
<text x="177.8" y="24.9">2</text>
<text x="191.1" y="24.9">5</text>
<text x="252.6" y="24.9">1</text>
<text x="114.7" y="75.3">6</text>
<text x="146.1" y="75.3">4</text>
<text x="252.6" y="75.2">3</text>
<text x="112.8" y="114.6">ITEM NO.</text>
<text x="139" y="114.6">PART NUMBER</text>
<text x="197.8" y="114.6">DESCRIPTION</text>
<text x="252.6" y="114.6">QTY.</text>
<text x="120.7" y="122.3">1</text>
<text x="133.4" y="122.3">ROV-110-PRT</text>
<text x="175" y="122.3">SUPPORT CHASSIS</text>
<text x="256" y="122.3">1</text>
<text x="120.7" y="128.6">2</text>
<text x="133.4" y="128.6">ROV-120-PRT</text>
<text x="175" y="128.6">TOP WISHBONE FRONT AND BACK</text>
<text x="256" y="128.6">1</text>
<text x="120.7" y="135.2">3</text>
<text x="133.4" y="135.2">ROV-130-PRT-002</text>
<text x="175" y="135.2">BOTTOM WISHBONE FRONT WHEELS</text>
<text x="256" y="135.2">1</text>
<text x="120.7" y="141.2">4</text>
<text x="133.4" y="141.2">ROV-140-PRT</text>
<text x="175" y="141.2">AXLE SUPPORT</text>
<text x="256" y="141.2">1</text>
<text x="120.7" y="146.8">5</text>
<text x="133.4" y="146.8">ROV-110-ASM</text>
<text x="175" y="146.8">SPRING ASSEMBLY</text>
<text x="256" y="146.8">1</text>
<text x="120.7" y="152.3">6</text>
<text x="175" y="152.3">31132 TXM 3 inch omni wheel</text>
<text x="256" y="152.3">1</text>
<text x="96.9" y="189.8">ROV-000</text>
</g>
<g font-size="3.4">
<text x="197.8" y="166">TITLE:</text>
<text x="198.7" y="188.1">SIZE</text>
<text x="207.5" y="188.1">DWG. NO.</text>
<text x="256.5" y="188.2">REV</text>
<text x="198.8" y="201.7">SCALE: 1:2</text>
<text x="217.7" y="201.8">WEIGHT:</text>
<text x="244.5" y="201.7">SHEET 1 OF 1</text>
</g>
<text font-size="3" x="14" y="213.5">SOLIDWORKS Educational Product. For Instructional Use Only.</text>
<text font-size="2.5" x="174.5" y="161.3">L. GUD</text>
<text font-size="2.4" x="119.8" y="156.2">UNLESS OTHERWISE SPECIFIED:</text>
<g font-size="2.2">
<text x="119.5" y="161.8">DIMENSIONS ARE IN INCHES</text>
<text x="154.8" y="161.4">DRAWN</text>
<text x="175.4" y="156.6">NAME</text>
<text x="187.9" y="156.7">DATE</text>
<text x="119.5" y="164.4">TOLERANCES:</text>
<text x="119.5" y="167.1">FRACTIONAL</text>
<text x="154.9" y="166.3">CHECKED</text>
<text x="119.5" y="169.7">ANGULAR: MACH</text>
<text x="119.5" y="172.4">TWO PLACE DECIMAL</text>
<text x="142.5" y="169.7">BEND</text>
<text x="154.8" y="170.9">ENG APPR.</text>
<text x="119.5" y="175">THREE PLACE DECIMAL</text>
<text x="154.9" y="175.7">MFG APPR.</text>
<text x="154.9" y="180.4">Q.A.</text>
<text x="154.9" y="184.6">COMMENTS:</text>
</g>
<g font-size="2.1">
<text x="75.5" y="195.7">NEXT ASSY</text>
<text x="100.9" y="195.7">USED ON</text>
<text x="86.9" y="201.5">APPLICATION</text>
<text x="123.1" y="201.6">DO NOT SCALE DRAWING</text>
</g>
<g font-size="2">
<text x="31.5" y="182.9">PROPRIETARY AND CONFIDENTIAL</text>
<text x="119.2" y="180.6">INTERPRET GEOMETRIC</text>
<text x="119.2" y="183.1">TOLERANCING PER:</text>
<text x="27.8" y="186.5">THE INFORMATION CONTAINED IN THIS</text>
<text x="27.8" y="189">DRAWING IS THE SOLE PROPERTY OF</text>
<text x="27.8" y="191.6">&lt;INSERT COMPANY NAME HERE&gt;. ANY</text>
<text x="119.1" y="186.7">MATERIAL</text>
<text x="27.8" y="194.1">REPRODUCTION IN PART OR AS A WHOLE</text>
<text x="27.8" y="196.6">WITHOUT THE WRITTEN PERMISSION OF</text>
<text x="119.1" y="193.5">FINISH</text>
<text x="27.8" y="199.1">&lt;INSERT COMPANY NAME HERE&gt; IS</text>
<text x="27.8" y="201.7">PROHIBITED.</text>
</g>
</svg>
